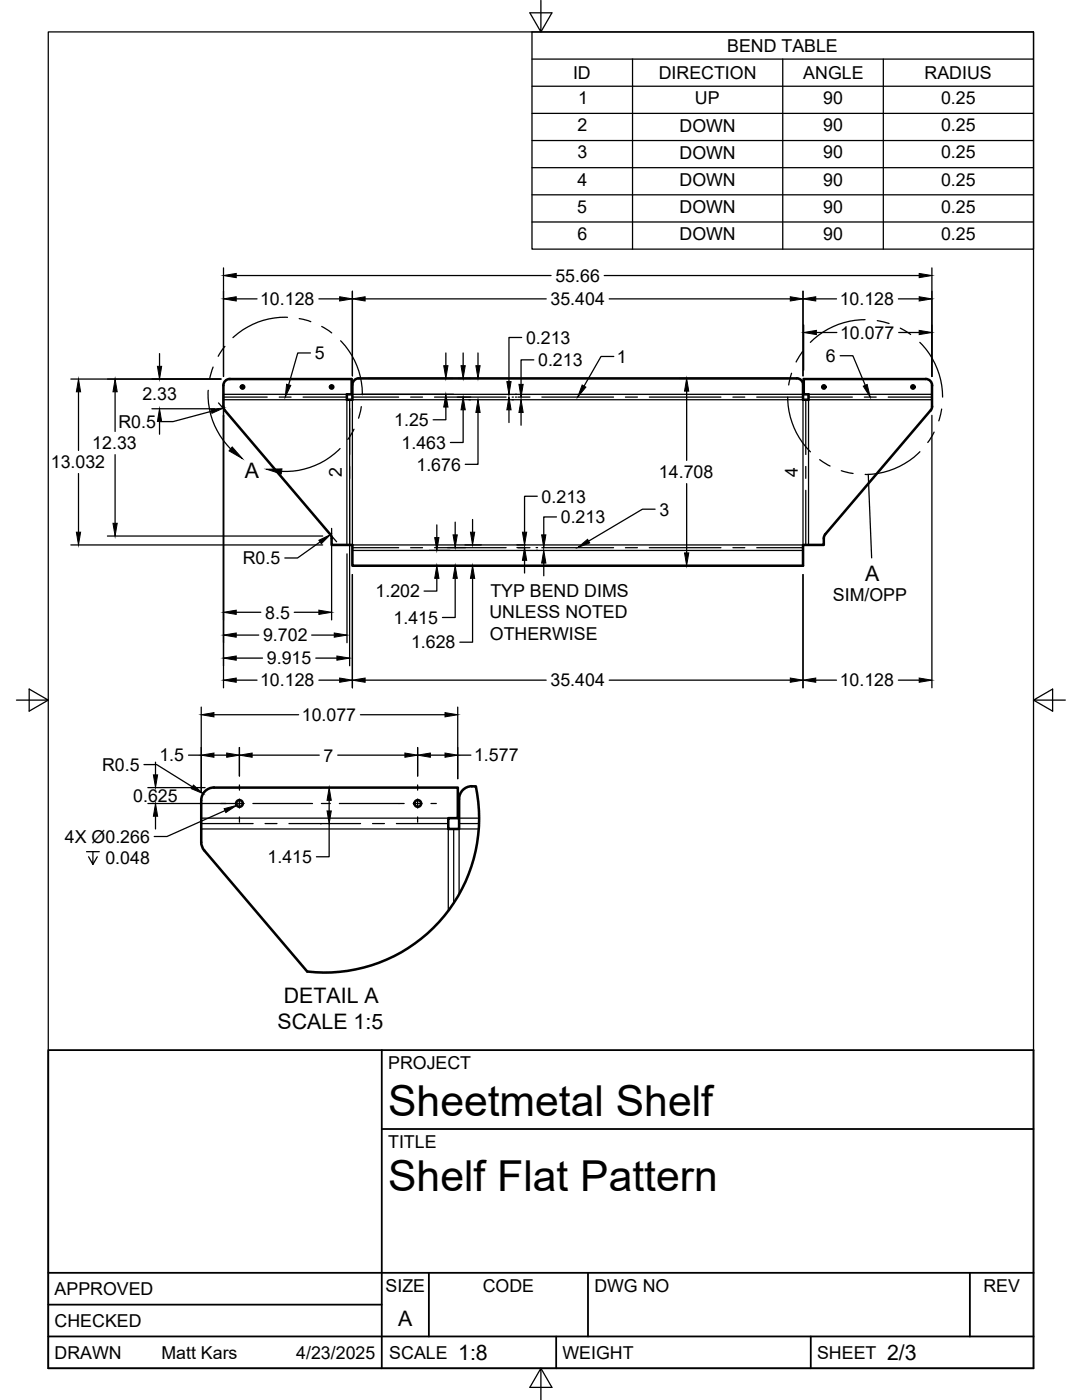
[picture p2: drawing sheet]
<svg xmlns="http://www.w3.org/2000/svg" width="216mm" height="279mm" viewBox="0 0 216 279" stroke-linecap="round" stroke-linejoin="round" font-family="sans-serif">
<!-- layer: Visible -->
<g fill="none" stroke="#000" stroke-width=".51">
<path d="M65.9 106.6l-21-24.7-.3-.8v-4.2a1.25 1.25 0 0 1 1.2-1.3h24.4v3.1h-1v1.1h1.1v-3a1.25 1.25 0 0 1 1.3-1.3h87.4a1.25 1.25 0 0 1 1.2 1.3v3h1.1v-1.1h-.9v-3.1h24.3a1.28 1.28 0 0 1 1.3 1.3v4.5l-.3 .5-21 24.7a2.5 2.5 0 0 0-.3 2.2h-4.2v4.1h-89.9v-4.1h-4.1v-1.4M65.9 106.6l.3 .8M94.1 156.9h.9a30.8 30.8 0 0 1-33.7 37l-20.5-24.2M94.2 156.9a2.55 2.55 0 0 0-2.6 2.6v5.9h-2.1v-2.1h1.9v-6.1h-48.7a2.51 2.51 0 0 0-2.5 2.5v8.4l.2 1 .4 .6"/>
<circle cx="48.4" cy="77.2" r=".33"/>
<circle cx="66.2" cy="77.2" r=".33"/>
<circle cx="164.4" cy="77.2" r=".33"/>
<circle cx="182.2" cy="77.2" r=".33"/>
<circle cx="47.8" cy="160.3" r=".67"/>
<circle cx="83.4" cy="160.3" r=".67"/>
</g>
<!-- layer: Bend Center -->
<g fill="none" stroke="#000" stroke-width=".25">
<path d="M44.6 79.2h8.7M55.7 79.2h2.4M60.5 79.2h8.7M69.8 79.8v10.9M70.3 79.2h9.2M81.9 79.2h2.4M86.7 79.2h14.3M103.4 79.2h2.3M108.1 79.2h14.3M124.8 79.2h2.4M129.6 79.2h14.2M146.2 79.2h2.4"/>
<path d="M151 79.2h9.2M160.8 79.8v10.9M161.3 79.2h8.8M172.5 79.2h2.3M177.2 79.2h8.8M69.8 93.1v2.4M69.8 97.9v10.9M160.8 93.1v2.4M160.8 97.9v10.9M70.3 109.3h9.2M81.9 109.3h2.4M86.7 109.3h14.3"/>
<path d="M103.4 109.3h2.3M108.1 109.3h14.3M124.8 109.3h2.4M129.6 109.3h14.2M146.2 109.3h2.4M151 109.3h9.2M40.2 164.4h10.3M52.9 164.4h2.4M57.7 164.4h14.2M74.3 164.4h2.4M79.1 164.4h10.4M90.5 165.4v14.8"/>
<path d="M91.6 164.4h4"/>
</g>
<!-- layer: Visible Narrow -->
<path d="M44.6 79.8h24.6v29M44.6 78.7h24.6M70.3 79.8h89.9v29h-89.9zM70.3 78.7h89.9M161.3 78.7h24.7M186 79.8h-24.7v29M70.3 109.9h89.9M40.2 165.4h49.3v16.4M40.2 163.3h49.3M91.6 163.3h4M95.5 165.4h-3.9v13.1" fill="none" stroke="#000" stroke-width=".25"/>
<!-- layer: Border -->
<path d="M9.6 6.4h196.6v266.7h-196.6zM107.9 0v6.4l-2.2-3.8h4.4l-2.2 3.8M3.3 139.7h6.3l-3.8-2.2v4.4l3.8-2.2M206.2 139.7l3.8 2.2v-4.4l-3.8 2.2h6.4M107.9 273.1l2.2 3.8h-4.4l2.2-3.8v6.3" fill="none" stroke="#000" stroke-width=".25"/>
<!-- layer: Titleblock -->
<path d="M9.6 209.6h196.6v63.5h-196.6zM76.2 209.6v63.5M76.2 225.3h130M9.6 254h196.6M85.6 254v12.7M117.3 254v12.7M193.5 254v12.7M9.6 266.7h196.6M9.6 260.4h66.6M111 266.7v6.4M161.8 266.7v6.4" fill="none" stroke="#000" stroke-width=".36"/>
<!-- layer: Bend Tables -->
<path d="M106.2 6.4h100v43.3h-100zM106.2 11.8h100M106.2 17.2h100M126.2 11.8v37.9M156.2 11.8v37.9M176.3 11.8v37.9M106.2 22.6h100M106.2 28h100M106.2 33.5h100M106.2 38.9h100M106.2 44.3h100" fill="none" stroke="#000" stroke-width=".25"/>
<!-- layer: BendIds -->
<path d="M57.2 76.7l.8 .2-1.1 2.3zM116.2 76.8l.7 .5-1.6 1.9zM172.3 77.1l.7-.4 .6 2.5zM115.3 109.3l1.9-1.7 .5 .8z" fill="#000" stroke="#000" stroke-width=".2"/>
<path d="M62 70.4h-2.6l-1.8 6.4M122.5 71.1h-2.6l-3.4 5.9M167.6 71h2.6l2.5 5.9M130.7 101.6h-2.5l-10.7 6.4" fill="none" stroke="#000" stroke-width=".25"/>
<!-- layer: FD_Dimensions -->
<g fill="none" stroke="#000" stroke-width=".25">
<path d="M44.6 53.5v21.6M47.1 55h62.9M47.1 59.6h4.2M63.6 59.6h4.2M70.3 58.1v16.9M72.9 59.6h36.1M120.6 55h62.8M121.6 59.6h36.1M160.2 58.1v16.9M162.8 59.6h4.1M179.3 59.6h4.1M185.9 53.5v21.6"/>
<path d="M14.1 75.6h30M15.7 78.2v11.7M23 78.2v7.9M31.8 70.6v2.5M44.6 78.7v58.6M72.1 78.7h18.4M73.4 75.5h17.1M89 70.4v2.6M91.3 75.5h2.6M91.3 79.2h2.6M92.4 70.4v2.6M93.6 79.8h.3"/>
<path d="M95.4 70.4v2.6M102.2 79.2h.2M102.2 79.8h.2M102.8 79.2h.3M102.8 78.7h.3M104.1 67.4h-2.5v8.8M106.5 71.8h-2.5v4.9M135.5 75.5h21.7M137 78.1v13.8M160.4 64.8v9.1M162.9 66.4h4.1M179.3 66.4h4.1"/>
<path d="M15.7 94.5v11.7M23 90.7v13.7M30.3 81.6h12.5M31.8 84.1v2.6M42.2 82.1l-7.7 2h-2.5M69.8 81.6v51.3M89 81.2v2.6h-2.6M92.4 81.8v6.5h-2.5M95.4 82.3v10.4h-2.6M101.6 81.8v2.5M104 82.3v2.6M107.2 99h-2.5v7.2"/>
<path d="M137 96.5v13.8M185.9 82.9v54.4M14.1 108.8h50.3M21.4 107h43M63.9 108.2l-4.5 3.2h-2.6M66.2 108.8v14.9M69.2 110.5v17.8M70.3 114.7v22.6M85.6 112.9h10.4M85.6 109.8h4.2M87.2 115.4v2.6h-2.6M87.2 104.8v2.5"/>
<path d="M89.3 109.3h3.6M90.8 115.4v7.8h-2.5M90.8 104.2v2.5M92.8 108.8h3.2M94.3 115.4v12.8h-2.5M94.3 103.7v2.5M103.1 109.3h1.7M103.1 108.8h1.7M104.7 111.8v2.6M107 109.3h.3M107 109.8h.3M108.5 112.4v2.5"/>
<path d="M111 103.2h-2.5v3.5M135.5 112.9h23M160.2 114.7v22.6M47.1 131.3h5.3M47.1 135.7h4.2M47.1 122.2h4.9M47.1 126.7h4.5M58.7 122.2h4.9M62.2 126.7h4.5M63 131.3h4.2M63.6 135.7h4.2M72.9 135.7h36.1"/>
<path d="M121.6 135.7h36.1M162.8 135.7h4.1M179.3 135.7h4.1M28.7 152.6h2.6l7.1 4.4M29.5 157.2h11.4M31 152.1v2.5M37.6 150.7h2.6M40.2 141.1v16.8M42.7 150.7h2.5M42.7 142.6h16.9M47.8 149.2v5.7M50.3 150.7h13.4"/>
<path d="M63.9 157.2h.3M65.7 159.7v2.1M67.4 150.7h13.4M71.9 142.6h16.9M83.3 149.2v5.7M85.9 150.7h2.9M91.3 150.7h2.7M91.3 141.1v14.3M29.5 160.4h19.2M31 162.9v2.5M63.9 164.4h.3M65.7 164.4v6.6h-2.6"/>
</g>
<g fill="#000" stroke="#000" stroke-width=".2">
<path d="M44.6 55l2.5-.4v.8zM44.6 59.6l2.5-.4v.9zM67.8 59.2l2.5 .4-2.5 .5zM70.3 59.6l2.6-.4v.9zM157.7 59.2l2.5 .4-2.5 .5zM160.2 59.6l2.6-.4v.9zM183.4 54.6l2.5 .4-2.5 .4zM183.4 59.2l2.5 .4-2.5 .5zM15.7 75.6l.4 2.6h-.9zM23 75.6l.4 2.6h-.9zM31.4 73.1h.9l-.5 2.5zM88.5 73h.9l-.4 2.5z"/>
<path d="M92 73h.8l-.4 2.5zM95 73h.8l-.4 2.5zM101.1 76.2h.9l-.4 2.5zM103.5 76.7h.9l-.4 2.5zM137 75.5l.4 2.6h-.8zM160.4 66.4l2.5-.5v.9zM183.4 65.9l2.5 .5-2.5 .4zM31.8 81.6l.5 2.5h-.9zM42.1 81.7l2.5-.3-2.3 1.1zM89 78.7l.4 2.5h-.9zM92.4 79.2l.4 2.6h-.8zM95.4 79.8l.4 2.5h-.8z"/>
<path d="M101.6 79.2l.4 2.6h-.9zM104 79.8l.4 2.5h-.9zM15.2 106.2h.9l-.4 2.6zM22.5 104.4h.9l-.4 2.6zM63.6 107.8l2.3-1.1-1.8 1.8zM86.7 107.3h.9l-.4 2.5zM87.2 112.9l.4 2.5h-.9zM90.4 106.7h.8l-.4 2.6zM90.8 112.9l.4 2.5h-.8zM93.9 106.2h.8l-.4 2.6zM94.3 112.9l.4 2.5h-.8zM104.7 109.3l.4 2.5h-.9z"/>
<path d="M104.2 106.2h.9l-.4 2.6zM108.5 109.8l.4 2.6h-.8zM108.1 106.7h.8l-.4 2.6zM136.6 110.3h.8l-.4 2.6zM44.6 131.3l2.5-.4v.9zM44.6 135.7l2.5-.4v.9zM44.6 122.2l2.5-.4v.8zM44.6 126.7l2.5-.4v.9zM63.6 121.8l2.6 .4-2.6 .4zM66.7 126.3l2.5 .4-2.5 .5zM67.2 130.9l2.6 .4-2.6 .5zM67.8 135.3l2.5 .4-2.5 .5z"/>
<path d="M70.3 135.7l2.6-.4v.9zM157.7 135.3l2.5 .4-2.5 .5zM160.2 135.7l2.6-.4v.9zM183.4 135.3l2.5 .4-2.5 .5zM30.6 154.6h.9l-.5 2.6zM38.6 156.7l1.9 1.7-2.3-1zM40.2 150.7l2.5-.4v.8zM40.2 142.6l2.5-.4v.9zM45.2 150.3l2.6 .4-2.6 .4zM47.8 150.7l2.5-.4v.8zM65.7 157.2l.4 2.5h-.8zM80.8 150.3l2.5 .4-2.5 .4z"/>
<path d="M83.3 150.7l2.6-.4v.8zM88.8 150.3l2.5 .4-2.5 .4zM88.8 142.2l2.5 .4-2.5 .5zM31 160.4l.5 2.5h-.9zM65.3 161.8h.8l-.4 2.6z"/>
</g>
<!-- layer: Edge Extensions -->
<path d="M43.6 80.4l1.3 1.5M44.6 81.1v2M65.9 106.6l1.3 1.5M66.2 105.5v1.9" fill="none" stroke="#000" stroke-width=".25"/>
<!-- layer: Detail Boundary -->
<g fill="none" stroke="#000" stroke-width=".25">
<path d="M41.6 77.9a15.3 15.3 0 0 0 4.4 11.7M42.5 73.3l-.7 2.2M44.9 69.1l-1.4 2M57.4 63.3a15.1 15.1 0 0 0-10.9 4.1M59.7 63.6l2.3 .6M64.2 65.2l2 1.2M68 68a15.2 15.2 0 0 1 4.3 10.8M157.2 79.2a15.4 15.4 0 0 0 4.5 11M157.9 74.5l-.5 2.3M160.1 70.2l-1.2 2M172.6 63.8a15.4 15.4 0 0 0-10.9 4.5M175 64l2.4 .6"/>
<path d="M179.6 65.5l2.1 1.3M183.5 68.3a15.4 15.4 0 0 1 4.6 10.9M67.9 89.5a15.5 15.5 0 0 1-11.7 4.6M70.6 85.7l-1.2 2M72.1 81.2l-.6 2.3M163.6 91.7l2 1.3M167.9 93.9l2.3 .6M173.2 94.7l.7 16.6M183.6 90.1a15.4 15.4 0 0 1-11 4.6M186.4 86.2l-1.3 2.1M187.9 81.6l-.6 2.4"/>
</g>
<path d="M46.3 89.2l2.1 2.3-2.7-1.5zM53.2 93.6h3.1l-.2 1z" fill="#000" stroke="#000" stroke-width=".2"/>
<!-- layer: Smart Centers -->
<g fill="none" stroke="#000" stroke-width=".25">
<path d="M47.8 156.7v1M47.8 159.5v1.8M83.3 156.7v1M83.3 159.5v1.8M44 160.4h1.1M46.9 160.4h1.8M47.8 163v1.1M50.5 160.4h11.9M64.1 160.4h1.8M67.7 160.4h12.9M82.4 160.4h1.8M83.3 163v1.1"/>
<path d="M86 160.4h1.1"/>
</g>
<!-- layer: Hole Notes -->
<path d="M17.3 170h2.5M18.5 170v2.5l-.8-1.5M19.4 171l-.9 1.5M44.9 161.8l-11.6 5.1h-2.5" fill="none" stroke="#000" stroke-width=".25"/>
<path d="M44.7 161.4l2.5-.7-2.1 1.5z" fill="#000" stroke="#000" stroke-width=".2"/>
<g font-size="8.5">
<text x="77.4" y="222.8">Sheetmetal Shelf</text>
<text x="77.4" y="237.8">Shelf Flat Pattern</text>
</g>
<g font-size="4.3">
<text x="48.9" y="95.4">A</text>
<text x="172.6" y="115.9">A</text>
<text x="56.6" y="200.2">DETAIL A</text>
<text x="55.4" y="205.3">SCALE 1:5</text>
<text x="79.5" y="264.5">A</text>
<text x="91.4" y="271.4">1:8</text>
<text x="177" y="271.4">2/3</text>
</g>
<g font-size="3.5">
<text x="145.1" y="10.4">BEND TABLE</text>
<text x="114.3" y="15.8">ID</text>
<text x="131.4" y="15.8">DIRECTION</text>
<text x="160.3" y="15.8">ANGLE</text>
<text x="184.5" y="15.8">RADIUS</text>
<text x="115.3" y="20.8">1</text>
<text x="138.7" y="20.8">UP</text>
<text x="164.3" y="20.8">90</text>
<text x="187.8" y="20.8">0.25</text>
<text x="115.2" y="26.2">2</text>
<text x="135.6" y="26.2">DOWN</text>
<text x="164.3" y="26.2">90</text>
<text x="187.8" y="26.2">0.25</text>
<text x="115.2" y="31.6">3</text>
<text x="135.6" y="31.7">DOWN</text>
<text x="164.3" y="31.6">90</text>
<text x="187.8" y="31.6">0.25</text>
<text x="115.3" y="37">4</text>
<text x="135.6" y="37.1">DOWN</text>
<text x="164.3" y="37">90</text>
<text x="187.8" y="37">0.25</text>
<text x="115.2" y="42.4">5</text>
<text x="115.2" y="47.9">6</text>
<text x="135.6" y="42.5">DOWN</text>
<text x="135.6" y="47.9">DOWN</text>
<text x="164.3" y="42.5">90</text>
<text x="164.3" y="47.9">90</text>
<text x="187.8" y="42.5">0.25</text>
<text x="187.8" y="47.9">0.25</text>
<text x="110.8" y="56.2">55.66</text>
<text x="51.9" y="60.9">10.128</text>
<text x="109.9" y="60.9">35.404</text>
<text x="167.6" y="60.9">10.128</text>
<text x="62.8" y="71.7">5</text>
<text x="105" y="68.6">0.213</text>
<text x="167.6" y="67.6">10.077</text>
<text x="107.4" y="73.1">0.213</text>
<text x="123.1" y="72.4">1</text>
<text x="164.8" y="72.2">6</text>
<text x="28.4" y="79.9">2.33</text>
<text x="18.4" y="89.7">12.33</text>
<text x="23.6" y="85.4">R0.5</text>
<text x="78.7" y="85">1.25</text>
<text x="80.1" y="89.6">1.463</text>
<text x="10.1" y="93.5">13.032</text>
<text x="68.2" y="95.2" transform="rotate(-90 68.2 95.2)">2</text>
<text x="83.1" y="93.9">1.676</text>
<text x="131.5" y="95.5">14.708</text>
<text x="159.2" y="95.2" transform="rotate(-90 159.2 95.2)">4</text>
<text x="108.1" y="100.3">0.213</text>
<text x="111.9" y="104.4">0.213</text>
<text x="131.6" y="102.9">3</text>
<text x="48.5" y="112.6">R0.5</text>
<text x="74.9" y="119.2">1.202</text>
<text x="97.9" y="119.1">TYP BEND DIMS</text>
<text x="52.9" y="123.4">8.5</text>
<text x="78.5" y="124.5">1.415</text>
<text x="97.6" y="123.4">UNLESS NOTED</text>
<text x="166.2" y="120">SIM/OPP</text>
<text x="52.5" y="128">9.702</text>
<text x="82" y="129.4">1.628</text>
<text x="97.7" y="127.7">OTHERWISE</text>
<text x="51.9" y="137">10.128</text>
<text x="53.3" y="132.6">9.915</text>
<text x="109.9" y="137">35.404</text>
<text x="167.6" y="137">10.128</text>
<text x="60.2" y="143.9">10.077</text>
<text x="20.4" y="153.8">R0.5</text>
<text x="31.8" y="152">1.5</text>
<text x="64.6" y="152">7</text>
<text x="94.6" y="152">1.577</text>
<text x="26.6" y="160">0.625</text>
<text x="13" y="168.3">4X Ø0.266</text>
<text x="21" y="172.5">0.048</text>
<text x="53.4" y="172.2">1.415</text>
<text x="77.4" y="213.4">PROJECT</text>
<text x="77.4" y="229.1">TITLE</text>
<text x="76.9" y="257.8">SIZE</text>
<text x="96.3" y="257.8">CODE</text>
<text x="118.6" y="257.8">DWG NO</text>
<text x="196.2" y="257.8">REV</text>
<text x="10.9" y="258.5">APPROVED</text>
<text x="10.9" y="264.8">CHECKED</text>
<text x="10.9" y="271.2">DRAWN</text>
<text x="32.2" y="271.2">Matt Kars</text>
<text x="59.1" y="271.2">4/23/2025</text>
<text x="77.7" y="271.2">SCALE</text>
<text x="112.2" y="271.2">WEIGHT</text>
<text x="163" y="271.2">SHEET</text>
</g>
</svg>
